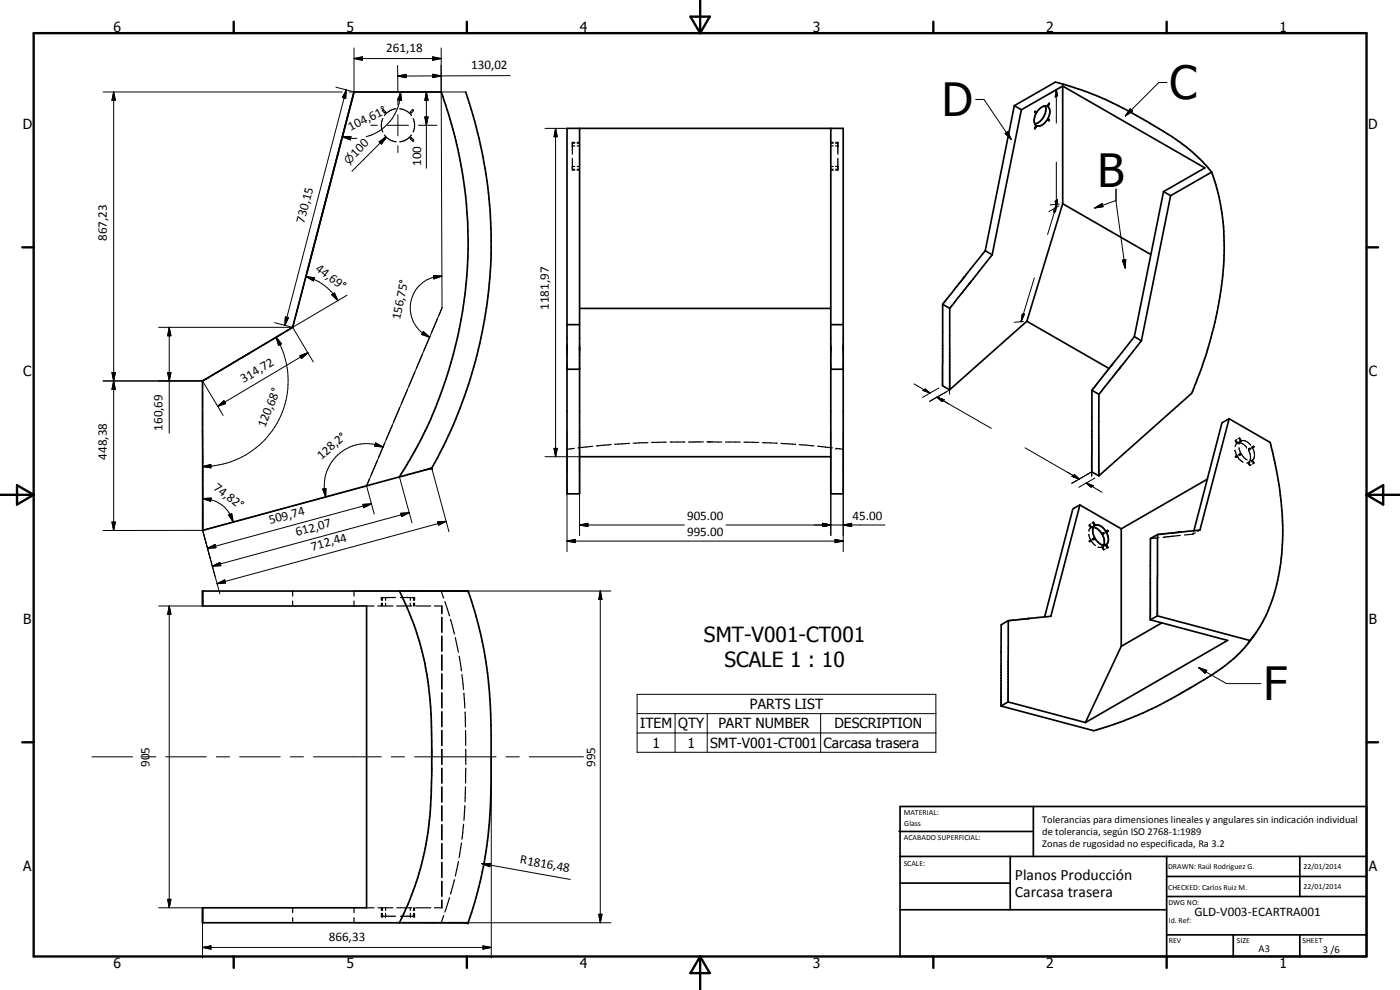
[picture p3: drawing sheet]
<svg xmlns="http://www.w3.org/2000/svg" width="420mm" height="297mm" viewBox="0 0 420 297" stroke-linecap="round" stroke-linejoin="round" font-family="sans-serif">
<g fill="none" stroke="#000" stroke-width=".35">
<path d="M114.8 33.1l.2 .3M114.9 35.6a5 5 0 0 0 0 4M114.9 32.9l.4 .2M115.1 33.7l.4 .2M115.5 33.3l.2 .4M115.5 33.8v.1M115.7 33.7h.1M118.9 32.6a4.8 4.8 0 0 0-3.5 2.1M120 32.6a4.8 4.8 0 0 1 3.5 2.1M123.3 33.8v.1M123.4 33.3l-.2 .4M123.7 33.7l-.4 .2"/>
<path d="M123.9 32.9l-.3 .2M124 35.6l.4 1.4v1.1l-.4 1.5M124.1 33.1l-.2 .3M310.5 38.4l.2 .1M310.7 33.4l.2 .2M310.8 38l.1 .1M314.5 31.5l.2 .1M314.7 35.8l.2 .1M314.7 31.1l.2 .1M115 41.7l-.2 .4M115.3 42l-.4 .2M115.4 40.5a4.8 4.8 0 0 0 3.5 2"/>
<path d="M115.5 41.3l-.4 .2M115.7 41.5l-.2 .4M123.2 41.5l.2 .4M123.3 41.3l.4 .2M123.5 40.5a4.8 4.8 0 0 1-3.5 2M123.6 42l.3 .2M123.9 41.7l.2 .4M171.8 51l.7 .1M171.8 43h.7M171.8 43.8h.7M171.8 50.8h.7M171.8 50h.7"/>
<path d="M171.8 42.9v.2M171.8 43.2v.2M171.8 43.6v2.7M171.8 47.5v2.7M171.8 50.3v.2M171.8 50.7v.1M172.5 42.7l-.7 .1M173.2 42.7h.7M173.2 51.1h.7M173.2 43h.7M173.2 43.8h.7M173.2 50.8h.7"/>
<path d="M173.2 50h.7M249.3 42.7h.8M249.3 51.1h.8M249.3 43h.8M249.3 43.8h.8M249.3 50.8h.8M249.3 50h.8M250.8 42.7l.6 .1M250.8 43h.6M250.8 43.8h.6M250.8 50.8h.6M250.8 50h.6"/>
<path d="M251.4 42.9v.2M251.4 43.2v.2M251.4 43.6v2.7M251.4 47.5v2.7M251.4 50.3v.2M251.4 50.7v.1M251.4 51l-.6 .1M85.2 99.9l-3.6 2.1M88.4 96l-.6 2.2-1.7 1.1M89.9 90.4l-1.2 4.5M91.3 84.8l-1.1 4.5M92.2 81.4l-.6 2.3"/>
<path d="M131.3 95.6l-1.8 4.3M132.7 92.4l-.9 2.1M60.8 117.6v4.6M62.6 113.2l-1.8 1.1v2.2M67.1 110.5l-3.6 2.2M71.6 107.9l-3.6 2.1M76.1 105.2l-3.6 2.2M80.6 102.5l-3.6 2.1M122.2 117l-1.8 4.2M124.5 111.6l-1.8 4.3M126.8 106.3l-1.8 4.2M129.1 100.9l-1.9 4.3"/>
<path d="M60.8 123.3v4.5M60.8 128.9v4.4M60.8 134.5v4.5M113.2 138.3l-1.8 4.3M115.4 133l-1.8 4.2M117.7 127.6l-1.8 4.3M120 122.3l-1.9 4.2M172.4 134.5l-2.2 .3M177.9 133.9l-4.4 .5M183.4 133.4l-4.4 .4M188.9 133l-4.4 .3M194.5 132.8l-4.5 .2"/>
<path d="M200 132.7l-4.4 .1M201.1 132.6h4.5M211.1 132.6h-4.4M212.2 132.6h4.4M217.7 132.6h4.5M223.3 132.7l4.4 .1M228.8 132.8l4.4 .2M234.3 133l4.5 .3M239.8 133.4l4.5 .4M245.4 133.9l4.4 .5M250.9 134.5l2.2 .3M370.6 135.1a5.2 5.2 0 0 0 2.5 3.6"/>
<path d="M370.7 134a1.56 1.56 0 0 1 1.2-1.2 1.56 1.56 0 0 1 1.6 .8l.6 .6M370.7 132.2l.2 .3M370.8 136.9l-.1 .2M370.8 137.2h.2M370.8 132.1h.1M370.9 132.1l.1 .2M370.9 136.9h-.1M370.9 132.6l.2 .2M371 136.8l-.1 .1M371 136.8h.1M371 136.8l.1 .1M371.1 132.5l.1 .3"/>
<path d="M371.2 137v.1M371.2 137.1l-.1 .1M371.2 131.9l-.4 .2M371.2 136.7l-.4 .2M371.5 131.7l.5-.3 .2 .3M371.5 132.6l-.3 .2M371.5 136.9l-.3 .2M371.7 132.8l-.4 .2M371.8 134.4a5.2 5.2 0 0 0 2.5 3.6M371.9 131.5l.2 .2M371.9 131.5h.1M372 136.3l-.1 .1"/>
<path d="M372 136.3l-.5 .2M372.1 132.5a2.31 2.31 0 0 1 3.2 1M372.1 136.2l-.1 .1M372.1 131.9l.2 .2M372.2 136.5h-.2M372.3 131.8l.1 .2M372.3 136.1l-.2 .1M372.3 136.1v.1M372.4 132h.1M372.4 136.4h-.1M372.4 132.1l-.4 .2M372.4 136.4l-.5 .3"/>
<path d="M372.4 132.4l-.6 .9M372.4 132v.1M372.4 136.3v.1M374.6 138.8l-.4 .1M374.7 139.1l.1 .2M374.7 139.1h.1M374.7 135.1a3.1 3.1 0 0 1-.1 3.7M374.7 134.7v.1M374.8 134.9h.2M374.8 139l.2 .2M374.8 134.7h-.1M374.9 139.4l.2 .3"/>
<path d="M374.9 134.6h.2M375 138.6l-.4 .2M375.1 139.4v.2l.4-.2M375.1 138.8l-.4 .2M375.1 134.5l-.4 .2M375.1 134.7v.1M375.1 134.8v.1M375.3 133.5h.1M375.5 134.6l-.4 .2M375.8 138.1l-.4 .2M375.9 138.4l.1 .2M375.9 134.4a3.4 3.4 0 0 1 .1 3.6l-.6 .2"/>
<path d="M375.9 138.3v.1M376 134.2v.1M376 134l-.1 .1M376 134h.1M376 134l-.5 .2M376 134.3h.1M376.1 138.7l.1 .3M376.1 133.9h.2M376.2 138.5l-.2-.2-.5 .3M376.2 134.2l-.1 .1M376.2 138.7l.1 .2-.4 .3M376.3 134v.1"/>
<path d="M376.3 134.1l-.1 .1M376.3 134.1l-.3 .3M60.8 140.1v4.5M60.8 145.7v4.5M60.8 151.3v4.5M60.8 156.9v2.2M110.9 143.6l-.9 2.2M326.9 157.5l.1 .3M327 157.5l.1 .1M327.1 157.9l.1 .2M327.2 157.8l.1 .3 .4-.2M327.3 157.2l-.4 .3"/>
<path d="M327.8 158.1l-.4 .2M328.1 158.2a1.22 1.22 0 0 0-1.3 1.1M328.1 156.8l-.4 .2M328.5 157.4l-.4 .2M328.6 157.6l-.4 .3M331.1 159.9h.1M331.3 159.8l-.4 .3M331.7 159.9l-.5 .2M332.1 159.3l-.4 .3M332.4 159.4l-.3 .3M358.1 159.9l-.1 .4M358.3 159.3l-.1 .3"/>
<path d="M358.7 159.9l-.7 .4M360.1 159l-.7 .4M60.8 177.3v1.6M87.8 177.3v1.6M106.2 177.3v1.6M114.5 179.3v.8M114.6 179.3h.3M114.8 179.3v.8M115 179.3h.3M115.5 179.3h3.2M115.7 179.3v.8M120.2 179.3h3.2"/>
<path d="M123.1 179.3v.8M123.6 179.3h.3M124 179.3h.2M124.1 179.3v.8M124.3 179.3l.1 .8M132.4 177.3l.8 2.2M326.8 160.3a5.5 5.5 0 0 0 1.9 3.4M326.9 162.5h.2M326.9 162.3v.1M327 162.2l-.1 .1M327.2 162.2h-.1M327.3 162.4l-.1 .1"/>
<path d="M327.3 162.3v.1M327.3 162.1l-.4 .2M327.7 162.2l-.4 .2M328.1 161.6l-.4 .2M328.5 161.7l-.4 .3M330.9 164.4l.1 .2M330.9 160.2l.1 .1M331 160.3h.1M331 164.8l.2 .2M331.1 160.2l-.1 .1M331.2 164.7l.1 .2M331.2 165h.1"/>
<path d="M331.2 163.9l-1 .4-.6-.2M331.2 160.1v.1M331.2 164.1l-.3 .2 .2 .2M331.2 163.6l-.3 .4M331.3 160l-.1 .1M331.3 164.9h.1M331.7 164.8l-.5 .2M331.9 163.4l-.4 .2M332.1 163.6l-.4 .3M332.4 164.3l-.3 .2M347.8 161.3l-2.5 .3M354.2 160.7l-5.1 .5"/>
<path d="M358 160.3l-2.5 .2M60.8 180.3v1.5M87.8 180.3v1.5M106.2 180.3v1.5M110 181.8h2.3M113.4 181.8h4.5M114.5 181v.8M114.8 181v.8M115.7 181v.8M119.1 181.8h4.5M123.1 181v.8M124.1 181v.8"/>
<path d="M124.4 181v.8M124.7 181.8h4.6M130.4 181.8h2.3v2.3M132.5 181.8v2.3M132.5 185.2v4.5M132.5 190.9v4.5M132.5 196.5v4.6M132.7 185.2v4.5M132.7 190.9v4.5M132.7 196.5v4.6M133.5 180.5l1.4 4.3M135.2 185.9l1.2 4.3"/>
<path d="M136.6 191.3l1 4.4M137.8 196.8l.7 4.5M132.5 202.2v4.5M132.5 207.9v4.5M132.5 213.5v4.6M132.5 219.2v4.5M132.7 202.2v4.5M132.7 207.9v4.5M132.7 213.5v4.6M132.7 219.2v4.5M138.6 202.4l.5 4.5M139.2 208l.3 4.5"/>
<path d="M139.6 213.6l.1 4.5M139.7 219.2l.1 4.5M132.5 224.8v4.6M132.5 230.5v4.5M132.5 236.1v4.6M132.7 224.8v4.6M132.7 230.5v4.5M132.7 236.1v4.6M139.7 236.1l-.1 4.5M139.8 230.5l-.1 4.4M139.8 224.8v4.6M132.5 241.8v4.5"/>
<path d="M132.5 247.4v4.6M132.5 253.1v4.5M132.5 258.7v4.6M132.7 241.8v4.5M132.7 247.4v4.6M132.7 253.1v4.5M132.7 258.7v4.6M137.6 258.4l-1 4.4M138.5 252.9l-.7 4.4M139.1 247.3l-.5 4.5M139.5 241.7l-.3 4.5M87.8 272.4v1.5"/>
<path d="M87.8 275.3v1.6M106.2 272.4v1.5M106.2 275.3v1.6M110 272.4h2.3M113.4 272.4h4.5M114.5 272.4v.8M114.5 274v.9M114.6 274.9h.3M114.8 272.4v.8M114.8 274v.9M115 274.9h.3M115.5 274.9h3.2"/>
<path d="M115.7 272.4v.8M115.7 274v.9M119.1 272.4h4.5M120.2 274.9h3.2M123.1 272.4v.8M123.1 274v.9M123.6 274.9h.3M124 274.9h.2M124.1 272.4v.8M124.1 274v.9M124.4 272.4v.8M124.4 274l-.1 .9"/>
<path d="M124.7 272.4h4.6M132.5 264.4v4.5M132.5 270.1v2.3M132.7 270.1v2.3h-2.3M132.7 264.4v4.5M133.2 274.7l-.8 2.2M134.9 269.4l-1.4 4.2M136.4 263.9l-1.2 4.4"/>
</g>
<g fill="#000">
<circle cx="310.7" cy="33.4" r=".18"/>
<circle cx="314.7" cy="35.8" r=".18"/>
<circle cx="114.8" cy="42.1" r=".18"/>
<circle cx="115.5" cy="41.3" r=".18"/>
<circle cx="123.3" cy="41.3" r=".18"/>
<circle cx="124.1" cy="42.1" r=".18"/>
<circle cx="171.8" cy="50" r=".18"/>
<circle cx="171.8" cy="43" r=".18"/>
<circle cx="171.8" cy="50.5" r=".18"/>
<circle cx="171.8" cy="42.7" r=".18"/>
<circle cx="171.8" cy="43.7" r=".18"/>
<circle cx="251.4" cy="50" r=".18"/>
<circle cx="251.4" cy="42.7" r=".18"/>
<circle cx="251.4" cy="43" r=".18"/>
<circle cx="251.4" cy="43.7" r=".18"/>
<circle cx="251.4" cy="50.5" r=".18"/>
<circle cx="250.9" cy="134.5" r=".18"/>
<circle cx="370.7" cy="132.2" r=".18"/>
<circle cx="374.1" cy="134.2" r=".18"/>
<circle cx="374.8" cy="139" r=".18"/>
<circle cx="376" cy="138.3" r=".18"/>
<circle cx="129.6" cy="140.5" r=".25"/>
<circle cx="326.9" cy="157.5" r=".18"/>
<circle cx="327.2" cy="158.1" r=".18"/>
<circle cx="114.5" cy="179.3" r=".18"/>
<circle cx="114.8" cy="179.3" r=".18"/>
<circle cx="115.6" cy="179.3" r=".18"/>
<circle cx="115.7" cy="179.3" r=".18"/>
<circle cx="123.2" cy="179.3" r=".18"/>
<circle cx="124.1" cy="179.3" r=".18"/>
<circle cx="124.4" cy="179.3" r=".18"/>
<circle cx="140.5" cy="177.3" r=".25"/>
<circle cx="114.5" cy="274.9" r=".18"/>
<circle cx="114.8" cy="274.9" r=".18"/>
<circle cx="115.6" cy="274.9" r=".18"/>
<circle cx="115.7" cy="274.9" r=".18"/>
<circle cx="123.2" cy="274.9" r=".18"/>
<circle cx="124.1" cy="274.9" r=".18"/>
<circle cx="124.4" cy="274.9" r=".18"/>
<circle cx="140.5" cy="276.9" r=".25"/>
</g>
<g fill="none" stroke="#000" stroke-width=".51">
<path d="M106.2 27.6l-18.4 70.6-27 16.1v44.8l59.1-16M106.2 27.6h26.2a131.8 131.8 0 0 1 7.2 60.3 134.9 134.9 0 0 1-12.3 42.1l-2.9 5.6-4.5 7.5M106.2 27.6l-14 53.8M139.8 27.6a137.1 137.1 0 0 1-10.3 112.9l-9.6 2.6M173.9 38.5v109.7h-3.7v-109.7h82.9v109.7h-3.8v-109.7M304.4 31.7l12.3-7.1a102.5 102.5 0 0 1 29.8 13.2l5.2 3.2 4.4 3.1 4.1 3.7 3.4 3.8M304.4 31.7l2.1 1.2M304.4 31.7l-8.7 43.5M306.5 32.9l-8.7 43.6M310.6 33.4l.3 .2v.2l-.4-.1zM310.8 38l.2-.1-.4 .7zM311 37.9v.1"/>
<path d="M311.9 32.8a1.95 1.95 0 0 1 2.8-.7 4.3 4.3 0 0 1-2.8 5.7 1.43 1.43 0 0 1-1.5-2 5.2 5.2 0 0 1 1.5-3zM313.7 31.8a4.5 4.5 0 0 1-3.1 5.4M314.5 31.7h.1M314.5 35.8l.4 .1-.1 .3-.3-.2zM314.7 36.2h.1M314.9 31l-.4 .7M314.9 31v.1M314.9 31.1l-.4 .6M318.9 25.8l-12.4 7.1M318.9 25.8l42.7 24.6-12.4 7.1M318.9 25.8v35.3M349.2 57.5l2.1 1.2"/>
<path d="M349.2 57.5l-8.8 43.5M351.3 58.7l-8.8 43.5M363.6 51.6l1.7 5.2a65.3 65.3 0 0 1 2 12.6 110.4 110.4 0 0 1-6.6 40.8l-3.1 7.8-27.8 24.8M363.6 51.6l-12.3 7.1M295.7 75.2l-12.8 16.1M295.7 75.2l2.1 1.3M297.8 76.5l-12.8 16M318.9 61.1l-10.7 35.3M318.9 61.1l26.5 15.3M170.2 97.4h3.7M173.9 92.5h75.4M249.3 97.4h3.8"/>
<path d="M282.9 91.3v24.4l2.1 1.3M282.9 91.3l2.1 1.2M285 92.5v24.5M308.2 96.4l24.7 14.2M308.2 96.4l-23.2 20.6M170.2 110.8h3.7M249.3 110.8h3.8M327.7 117.1l-.1 24.5 2.2 1.2M327.7 117.1l2.1 1.2M329.8 118.3v24.5M340.4 101l-12.7 16.1M340.4 101l2.1 1.2"/>
<path d="M342.5 102.2l-12.7 16.1M173.9 137h75.4M368.9 125.6l12.3 7.2 1.6 7a95.6 95.6 0 0 1 2.1 16.4 58.7 58.7 0 0 1-5.8 30.1l-2 3.3-1.9 2.6-27.9-7.4M368.9 125.6l-2.2 1.3-8.4 32.4M368.9 125.6l-8.8 33.4-6.5 .7M129.4 140.5h-.1M324.1 151.5l12.4 7.2M324.1 151.5l-2.1 1.2-8.5 32.4M324.1 151.5l-8.7 33.4-12.8 1.3M328.1 156.8l.4 .6zM328.1 158.2a4.6 4.6 0 0 1 3.1 5.4M328.2 158a2.03 2.03 0 0 1 3.1 .6 3.8 3.8 0 0 1 .9 4.6 2.12 2.12 0 0 1-3.1-.9 4.3 4.3 0 0 1-.9-4.3z"/>
<path d="M332.1 159.3l.3-.1 .1 .2-.3 .2zM332.4 159.3h.1M336.5 158.7v35.2M353.6 159.7l-6.2 .7M353.6 159.7h.1M362.4 143.8l-25.9 14.9M60.8 177.3h79.7a125 125 0 0 1 6.9 43.5v12.6a125.2 125.2 0 0 1-6.9 43.5h-79.7v-4.5h49.2v-90.6h-49.2zM60.8 177.3v4.5M119.9 177.3a91 91 0 0 1 9.6 43.1l.1 12.3a103.4 103.4 0 0 1-2.8 25.5l-2.8 9.1-1.5 4-2.6 5.6M328.1 161.7h.1M328.1 161.6l.3-.1 .1 .2-.3 .1zM332.1 163.6l.3 .7z"/>
<path d="M332.5 164.2v.1M347.4 160.4l-.1 24.4M347.4 160.4l-2.1 1.2-.1 24.4M302.6 186.2l-2.1 1.3-.1 24.3M302.6 186.2l-.1 24.4M336.5 193.9l-10.8 22.9M345.2 186l23.2 6.2-42.7 24.6M347.3 184.8l-2.1 1.2M348.6 186.9l-12.1 7M374.9 192.5l-.4 .7M376.4 190.6a44.1 44.1 0 0 1-16 13.9l-3.6 2.1a114.2 114.2 0 0 1-28.5 12.6l-27.9-7.4M302.5 210.6l-2.1 1.2"/>
<path d="M302.5 210.6l23.2 6.2M269.8 249.5h40.3M270.1 242h140v45h-140zM270.1 257h140M303.2 257v16M310.1 242v15M350.1 257v30M390.1 257v12M60.8 272.4v4.5M270.1 265h33.1M270.1 273h80M350.1 269h60"/>
<path d="M350.1 263h60M350.1 280.5h60M370.1 280.5v6.5M390.1 280.5v6.5"/>
</g>
<g fill="none" stroke="#000" stroke-width=".71">
<path d="M10.1 9.9h400v277.1h-400zM70.1 6.5v3.4M140.1 6.5v3.4M207.2 5h5.8l-2.9 4.9zM210.1 0v9.9M280.1 6.5v3.4M350.1 6.5v3.4M6.7 74.2h3.4M410.1 74.2h3.5M.1 148.5h10M5.1 145.6l5 2.9-5 2.9zM410.1 148.5h10"/>
<path d="M410.1 148.5l5-2.9v5.8zM6.7 222.7h3.4M410.1 222.7h3.5M70.1 287v3.4M140.1 287v3.4M210.1 287v10M210.1 287l2.9 5h-5.8zM280.1 287v3.4M350.1 287v3.4"/>
</g>
<g fill="none" stroke="#000" stroke-width=".3">
<path d="M106.2 17.6l2.6-.5v1zM106.2 17.6h26.2M106.2 14.4v13.2M119.3 19.6l.1 8M129.9 17.1l2.5 .5-2.5 .5zM132.4 19.6v8M132.4 14.4v13.2M30.9 27.6h71.8M34.1 27.6l.5 2.5h-1zM34.1 27.6v131.6M100.8 26.2l5.4 1.4M103.9 27l-.2 2.5-.9-.2z"/>
<path d="M103.9 27l-18.4 70.6M104.8 27.6h35M106.2 27.6l-18.4 70.6M111.3 37.6h1.9M116.2 37.6h6.4M119.4 22.8l2.5-.5v1zM119.4 29.4v2M119.4 34.4v6.4M120.2 27.6l.3 2.5-1-.1zM120.2 27.6a13.9 13.9 0 0 1-10.3 13.4M125.6 37.6h5.5M127.5 35.1h1l-.5 2.5z"/>
<path d="M128 27.6l.5 2.5h-1zM128 27.6v22.9M129.9 22.3l2.5 .5-2.5 .5zM132.4 22.8h-13M132.4 27.6l.3 64.8-22.7 53.4M153.1 22.7l-20.7 .1M163.6 38.5h6.6M166.7 38.5l.5 2.5h-.9zM166.7 38.5v98.5M292.8 29.8h2.5l8.2 12M317 26.9l.4 1.8-.7 .4zM317 26.9v10"/>
<path d="M317.8 26.5l-3 1.7M339.2 32.6l.7 .8-2.2 1.4zM350.2 24.8h-2.4l-10.1 10M102.8 41.1l2.5-.1-.2 1zM102.8 41.1l3.1 .4h1.2M113.8 42.5l2.1-1.4-1.4 2.1zM115.9 41.1l-10.3 10.3M119.4 43.7v2.1M301.7 40l.8-.5 1 2.3zM317 48.6v13.6l-.3-1.8 .7-.5-.6 3.6-.7 .1 1-2.3-2.7 9.1M334.9 56.6v3.9l2.8 19.9M316.7 60.4l.7-.5-.4 2.3z"/>
<path d="M317.1 61.3l-.3 2.2-.7 .1zM317.8 61.8l-3 1.7M317.9 61.2l-2.8 .3M328.5 62.4l2.2-1.3 .3 .9zM334.9 60.2l-6.4 2.2M336.8 78.1l1.1-.2-.2 2.5zM47.6 98.2h40.2M50.8 98.2l.5 2.6h-1zM50.8 98.2v31.8M82.4 96.8l5.4 1.4M85.6 95.1l1 .2-1.1 2.3zM87.8 98.2l-27 16.1"/>
<path d="M87.8 98.2l6.2 10.4M91.9 83l2.4 .4-.2 .9zM91.9 83a15.7 15.7 0 0 1 9.5 7.2M99.6 88.4l.8-.5 1 2.3zM104.2 88.6l-16.4 9.6M127 99.5l1.9 1.7-2.4-.9zM130.1 82.7l2.5 .1-2.4 .9zM132.6 82.8a9.6 9.6 0 0 0-5.8 2 9.6 9.6 0 0 0 0 15.1l2.1 1.3M306.8 94.3l.7-.1-1.1 2.3zM307.2 96.5l-2.8 .2M310.4 83.4l-4 13.1M30.9 114.3h29.9"/>
<path d="M33.6 111.8h1l-.5 2.5zM33.6 111.8l1 5h-1l1-5zM34.1 114.3l.5 2.5h-1zM50.3 111.8h1l-.5 2.5zM60.8 114.3v44.8M60.8 114.3l6.2 10.3M82.9 101.2l1.6 2-.9 .4zM82.9 101.2a25.7 25.7 0 0 1-22.1 38.8M90 106.7l2.4-.9-1.9 1.8zM92.4 105.8l-27.1 16.1M274.4 115.2l4.7 2.7M277 117.1l.7-.4 1.4 1.2z"/>
<path d="M281.2 119.2l2.1 .8-.7 .4zM281.2 119.2l16.3 9.3M281.8 116.4l-5 2.9M285 118.3v-1.3l-6 3.4M60.8 140l2.5-.6v1zM65.3 121.9l1.9-1.7 .5 .9zM112.7 132.9l2.3 1.2-2.6-.2zM115 134.1a12.6 12.6 0 0 0-17.6 10 12.7 12.7 0 0 0 .3 5M163.6 137h10.3M166.3 134.5h.9l-.5 2.5zM307.6 134.4l14.5 8.3M33.6 156.6h1l-.5 2.6z"/>
<path d="M60.8 149.6l2.6-.2-.2 1zM60.8 149.6a9.5 9.5 0 0 1 7.9 4.1l1.3 2.9M60.8 159.1l5.2 19.1M60.8 159.1l-29.9 .1M68.6 154.5l.9-.4 .5 2.5zM96.8 146.7l1-.1-.1 2.5zM108.9 151.3l2.6-.1-2.3 1.1zM110 145.8l-49.2 13.3M110 145.8l2.3 8.4M111.5 151.2l-49.2 13.3M119.9 143.1l3.7 13.8M120.3 154l2.5-.2-2.3 1.2z"/>
<path d="M122.8 153.8l-59.1 16.1M129.6 140.5l5.1 19M131.3 156.6l2.6-.2-2.3 1.2zM133.9 156.4l-68.8 18.7M170.2 148.2v17.3M173.9 157.5l2.5-.5v1zM173.9 157.5h31.5M173.9 148.2v12.5M217.9 157.5h47.7M246.8 157l2.5 .5-2.5 .5zM249.3 148.2v12.5M253.1 157.5l2.5-.5v1z"/>
<path d="M253.1 148.2v17.3M320.4 141.7l1.7 1M321.8 142.9l.7-.4 1.4 1.2zM322.1 142.7l1.8 1M326 144.9l2.1 .9-.7 .4zM326 144.9l4.7 2.8M327.6 142.9v-1.3l-6 3.4M328.6 143.4l-4.8 2.8M62.3 164.5l2.2-1.1 .3 .9zM63.7 169.9l2.3-1.2 .3 1zM65.1 175.1l2.3-1.1 .3 .9zM106.2 177.3h77.1"/>
<path d="M170.2 162.3l2.5-.5v1zM170.2 162.3h82.9M180.2 177.3l.5 2.5h-1zM180.2 177.3v99.6M250.6 161.8l2.5 .5-2.5 .5zM47.6 181.8h13.2M50.8 181.8l.5 2.5h-1zM50.8 181.8v90.6M191.2 208.3h89.7v17.4h-89.7zM191.2 214.1h89.7M191.2 219.9h89.7M202.6 214.1v11.6"/>
<path d="M212.2 214.1v11.6M246.3 214.1v11.6M359.7 200.3l2.5 .8-.6 .9zM359.7 200.3l8.4 4.8h10.3M27.6 227.1h12.2M42.7 227.1h4.1M49.7 227.1h12.2M64.9 227.1h4M71.9 227.1h12.2M87.1 227.1h4M94.1 227.1h20.3M117.4 227.1h4"/>
<path d="M124.4 227.1h24.5M147.4 227.2v60.2M151.8 227.1h4.1M158.8 227.1h16.3M144.6 259.1h2.5l-.1 1zM144.6 259.1l26.5 4.8M47.6 272.4h13.2M50.3 269.8h1l-.5 2.6zM60.8 276.9v10.5M106.2 276.9h77.1M179.7 274.3h1l-.5 2.6zM60.8 284.3l2.5-.5v1z"/>
<path d="M60.8 284.3h86.6M144.9 283.8l2.5 .5-2.5 .5z"/>
</g>
<g fill="#000">
<path d="M106.2 17.6l2.6-.5v1zM129.9 17.1l2.5 .5-2.5 .5zM34.1 27.6l.5 2.5h-1zM103.9 27l-.2 2.5-.9-.2zM120.2 27.6l.3 2.5-1-.1zM119.4 22.8l2.5-.5v1zM127.5 35.1h1l-.5 2.5zM128 27.6l.5 2.5h-1zM129.9 22.3l2.5 .5-2.5 .5zM317 26.9l.4 1.8-.7 .4zM339.2 32.6l.7 .8-2.2 1.4zM102.8 41.1l2.5-.1-.2 1z"/>
<path d="M113.8 42.5l2.1-1.4-1.4 2.1zM166.7 38.5l.5 2.5h-.9zM301.7 40l.8-.5 1 2.3zM316.7 60.4l.7-.5-.4 2.3zM317.1 61.3l-.3 2.2-.7 .1zM328.5 62.4l2.2-1.3 .3 .9zM336.8 78.1l1.1-.2-.2 2.5zM85.6 95.1l1 .2-1.1 2.3zM91.9 83l2.4 .4-.2 .9zM99.6 88.4l.8-.5 1 2.3zM130.1 82.7l2.5 .1-2.4 .9zM306.8 94.3l.7-.1-1.1 2.3z"/>
<path d="M33.6 111.8h1l-.5 2.5zM34.1 114.3l.5 2.5h-1zM50.3 111.8h1l-.5 2.5zM50.8 98.2l.5 2.6h-1zM82.9 101.2l1.6 2-.9 .4zM90 106.7l2.4-.9-1.9 1.8zM127 99.5l1.9 1.7-2.4-.9zM277 117.1l.7-.4 1.4 1.2zM281.2 119.2l2.1 .8-.7 .4zM60.8 140l2.5-.6v1zM65.3 121.9l1.9-1.7 .5 .9zM112.7 132.9l2.3 1.2-2.6-.2z"/>
<path d="M166.3 134.5h.9l-.5 2.5zM33.6 156.6h1l-.5 2.6zM60.8 149.6l2.6-.2-.2 1zM68.6 154.5l.9-.4 .5 2.5zM96.8 146.7l1-.1-.1 2.5zM108.9 151.3l2.6-.1-2.3 1.1zM120.3 154l2.5-.2-2.3 1.2zM131.3 156.6l2.6-.2-2.3 1.2zM173.9 157.5l2.5-.5v1zM246.8 157l2.5 .5-2.5 .5zM253.1 157.5l2.5-.5v1zM321.8 142.9l.7-.4 1.4 1.2z"/>
<path d="M326 144.9l2.1 .9-.7 .4zM62.3 164.5l2.2-1.1 .3 .9zM63.7 169.9l2.3-1.2 .3 1zM65.1 175.1l2.3-1.1 .3 .9zM170.2 162.3l2.5-.5v1zM180.2 177.3l.5 2.5h-1zM250.6 161.8l2.5 .5-2.5 .5zM50.8 181.8l.5 2.5h-1zM359.7 200.3l2.5 .8-.6 .9zM144.6 259.1h2.5l-.1 1zM50.3 269.8h1l-.5 2.6zM179.7 274.3h1l-.5 2.6z"/>
<path d="M60.8 284.3l2.5-.5v1zM144.9 283.8l2.5 .5-2.5 .5z"/>
</g>
<g font-size="13.7">
<text x="351" y="29.8">C</text>
<text x="282.7" y="34.9">D</text>
<text x="329.4" y="56">B</text>
<text x="379.2" y="210.1">F</text>
</g>
<g font-size="6.3">
<text x="211.3" y="192.7">SMT-V001-CT001</text>
<text x="217.4" y="200.2">SCALE 1 : 10</text>
</g>
<g font-size="4.7">
<text x="304.6" y="263.9">Planos Producción</text>
<text x="304.6" y="269.3">Carcasa trasera</text>
</g>
<g font-size="4.2">
<text x="34" y="9.6">6</text>
<text x="104" y="9.6">5</text>
<text x="174" y="9.6">4</text>
<text x="244" y="9.6">3</text>
<text x="314" y="9.6">2</text>
<text x="384" y="9.6">1</text>
<text x="6.8" y="38.7">D</text>
<text x="410.6" y="38.7">D</text>
<text x="7" y="112.9">C</text>
<text x="410.8" y="112.9">C</text>
<text x="7" y="187.1">B</text>
<text x="410.8" y="187.1">B</text>
<text x="225.1" y="212.8">PARTS LIST</text>
<text x="192.1" y="218.6">ITEM</text>
<text x="203.5" y="218.6">QTY</text>
<text x="215.6" y="218.6">PART NUMBER</text>
<text x="250.4" y="218.6">DESCRIPTION</text>
<text x="195.8" y="224.4">1</text>
<text x="206.3" y="224.4">1</text>
<text x="213.1" y="224.4">SMT-V001-CT001</text>
<text x="247.2" y="224.4">Carcasa trasera</text>
<text x="7" y="261.4">A</text>
<text x="410.8" y="261.4">A</text>
<text x="34" y="290.4">6</text>
<text x="104" y="290.4">5</text>
<text x="174" y="290.4">4</text>
<text x="244" y="290.4">3</text>
<text x="314" y="290.4">2</text>
<text x="384" y="290.4">1</text>
</g>
<g font-size="3.9">
<text x="115.9" y="15.5">261,18</text>
<text x="141.4" y="20.7">130,02</text>
<text x="105.2" y="39.3" transform="rotate(-26 105.2 39.3)">104,61°</text>
<text x="106.7" y="47.4" transform="rotate(-45 106.7 47.4)">100</text>
<text x="126.4" y="49.7" transform="rotate(-90 126.4 49.7)">100</text>
<text x="91.3" y="67.1" transform="rotate(-75 91.3 67.1)">730,15</text>
<text x="32.1" y="72.3" transform="rotate(-90 32.1 72.3)">867,23</text>
<text x="94.5" y="80.9" transform="rotate(37 94.5 80.9)">44,69°</text>
<text x="164.7" y="93" transform="rotate(-90 164.7 93)">1181,97</text>
<text x="120.1" y="96.1" transform="rotate(-79 120.1 96.1)">156,75°</text>
<text x="73.1" y="114.9" transform="rotate(-31 73.1 114.9)">314,72</text>
<text x="48.8" y="129.2" transform="rotate(-90 48.8 129.2)">160,69</text>
<text x="79.5" y="128.5" transform="rotate(-68 79.5 128.5)">120,68°</text>
<text x="32.1" y="137.9" transform="rotate(-90 32.1 137.9)">448,38</text>
<text x="96.5" y="138.1" transform="rotate(-41 96.5 138.1)">128,2°</text>
<text x="63.8" y="146.8" transform="rotate(37 63.8 146.8)">74,82°</text>
<text x="206.2" y="156">905.00</text>
<text x="255.9" y="156">45.00</text>
<text x="81.1" y="157.3" transform="rotate(-15 81.1 157.3)">509,74</text>
<text x="89.1" y="160.9" transform="rotate(-15 89.1 160.9)">612,07</text>
<text x="206.2" y="160.8">995.00</text>
<text x="93.7" y="165.2" transform="rotate(-15 93.7 165.2)">712,44</text>
<text x="44.8" y="230.1" transform="rotate(-90 44.8 230.1)">905</text>
<text x="178.6" y="230.1" transform="rotate(-90 178.6 230.1)">995</text>
<text x="155.9" y="259" transform="rotate(10 155.9 259)">R1816,48</text>
<text x="358.5" y="275">GLD-V003-ECARTRA001</text>
<text x="98.7" y="282.2">866,33</text>
</g>
<text font-size="3.3" x="104.7" y="49.4" transform="rotate(-45 104.7 49.4)">n</text>
<g font-size="3.1">
<text x="312.7" y="246.8">Tolerancias para dimensiones lineales y angulares sin indicación individual</text>
<text x="312.7" y="250.4">de tolerancia, según ISO 2768-1:1989</text>
<text x="312.7" y="254">Zonas de rugosidad no especificada, Ra 3.2</text>
<text x="377.7" y="285.6">A3</text>
<text x="397" y="285.9">3 /6</text>
</g>
<g font-size="2.4">
<text x="271.2" y="244.4">MATERIAL:</text>
<text x="271.3" y="252">ACABADO SUPERFICIAL:</text>
<text x="271.4" y="247.9">Glass</text>
<text x="271.2" y="259.7">SCALE:</text>
<text x="350.6" y="260.8">DRAWN: Raúl Rodríguez G.</text>
<text x="391.2" y="260.6">22/01/2014</text>
<text x="350.6" y="267">CHECKED: Carlos Ruiz M.</text>
<text x="391.2" y="266.7">22/01/2014</text>
<text x="350.6" y="271.4">DWG NO:</text>
<text x="350.8" y="276.9">Id. Ref:</text>
<text x="350.8" y="282.8">REV</text>
<text x="371.2" y="282.9">SIZE</text>
<text x="390.9" y="282.9">SHEET</text>
</g>
</svg>
